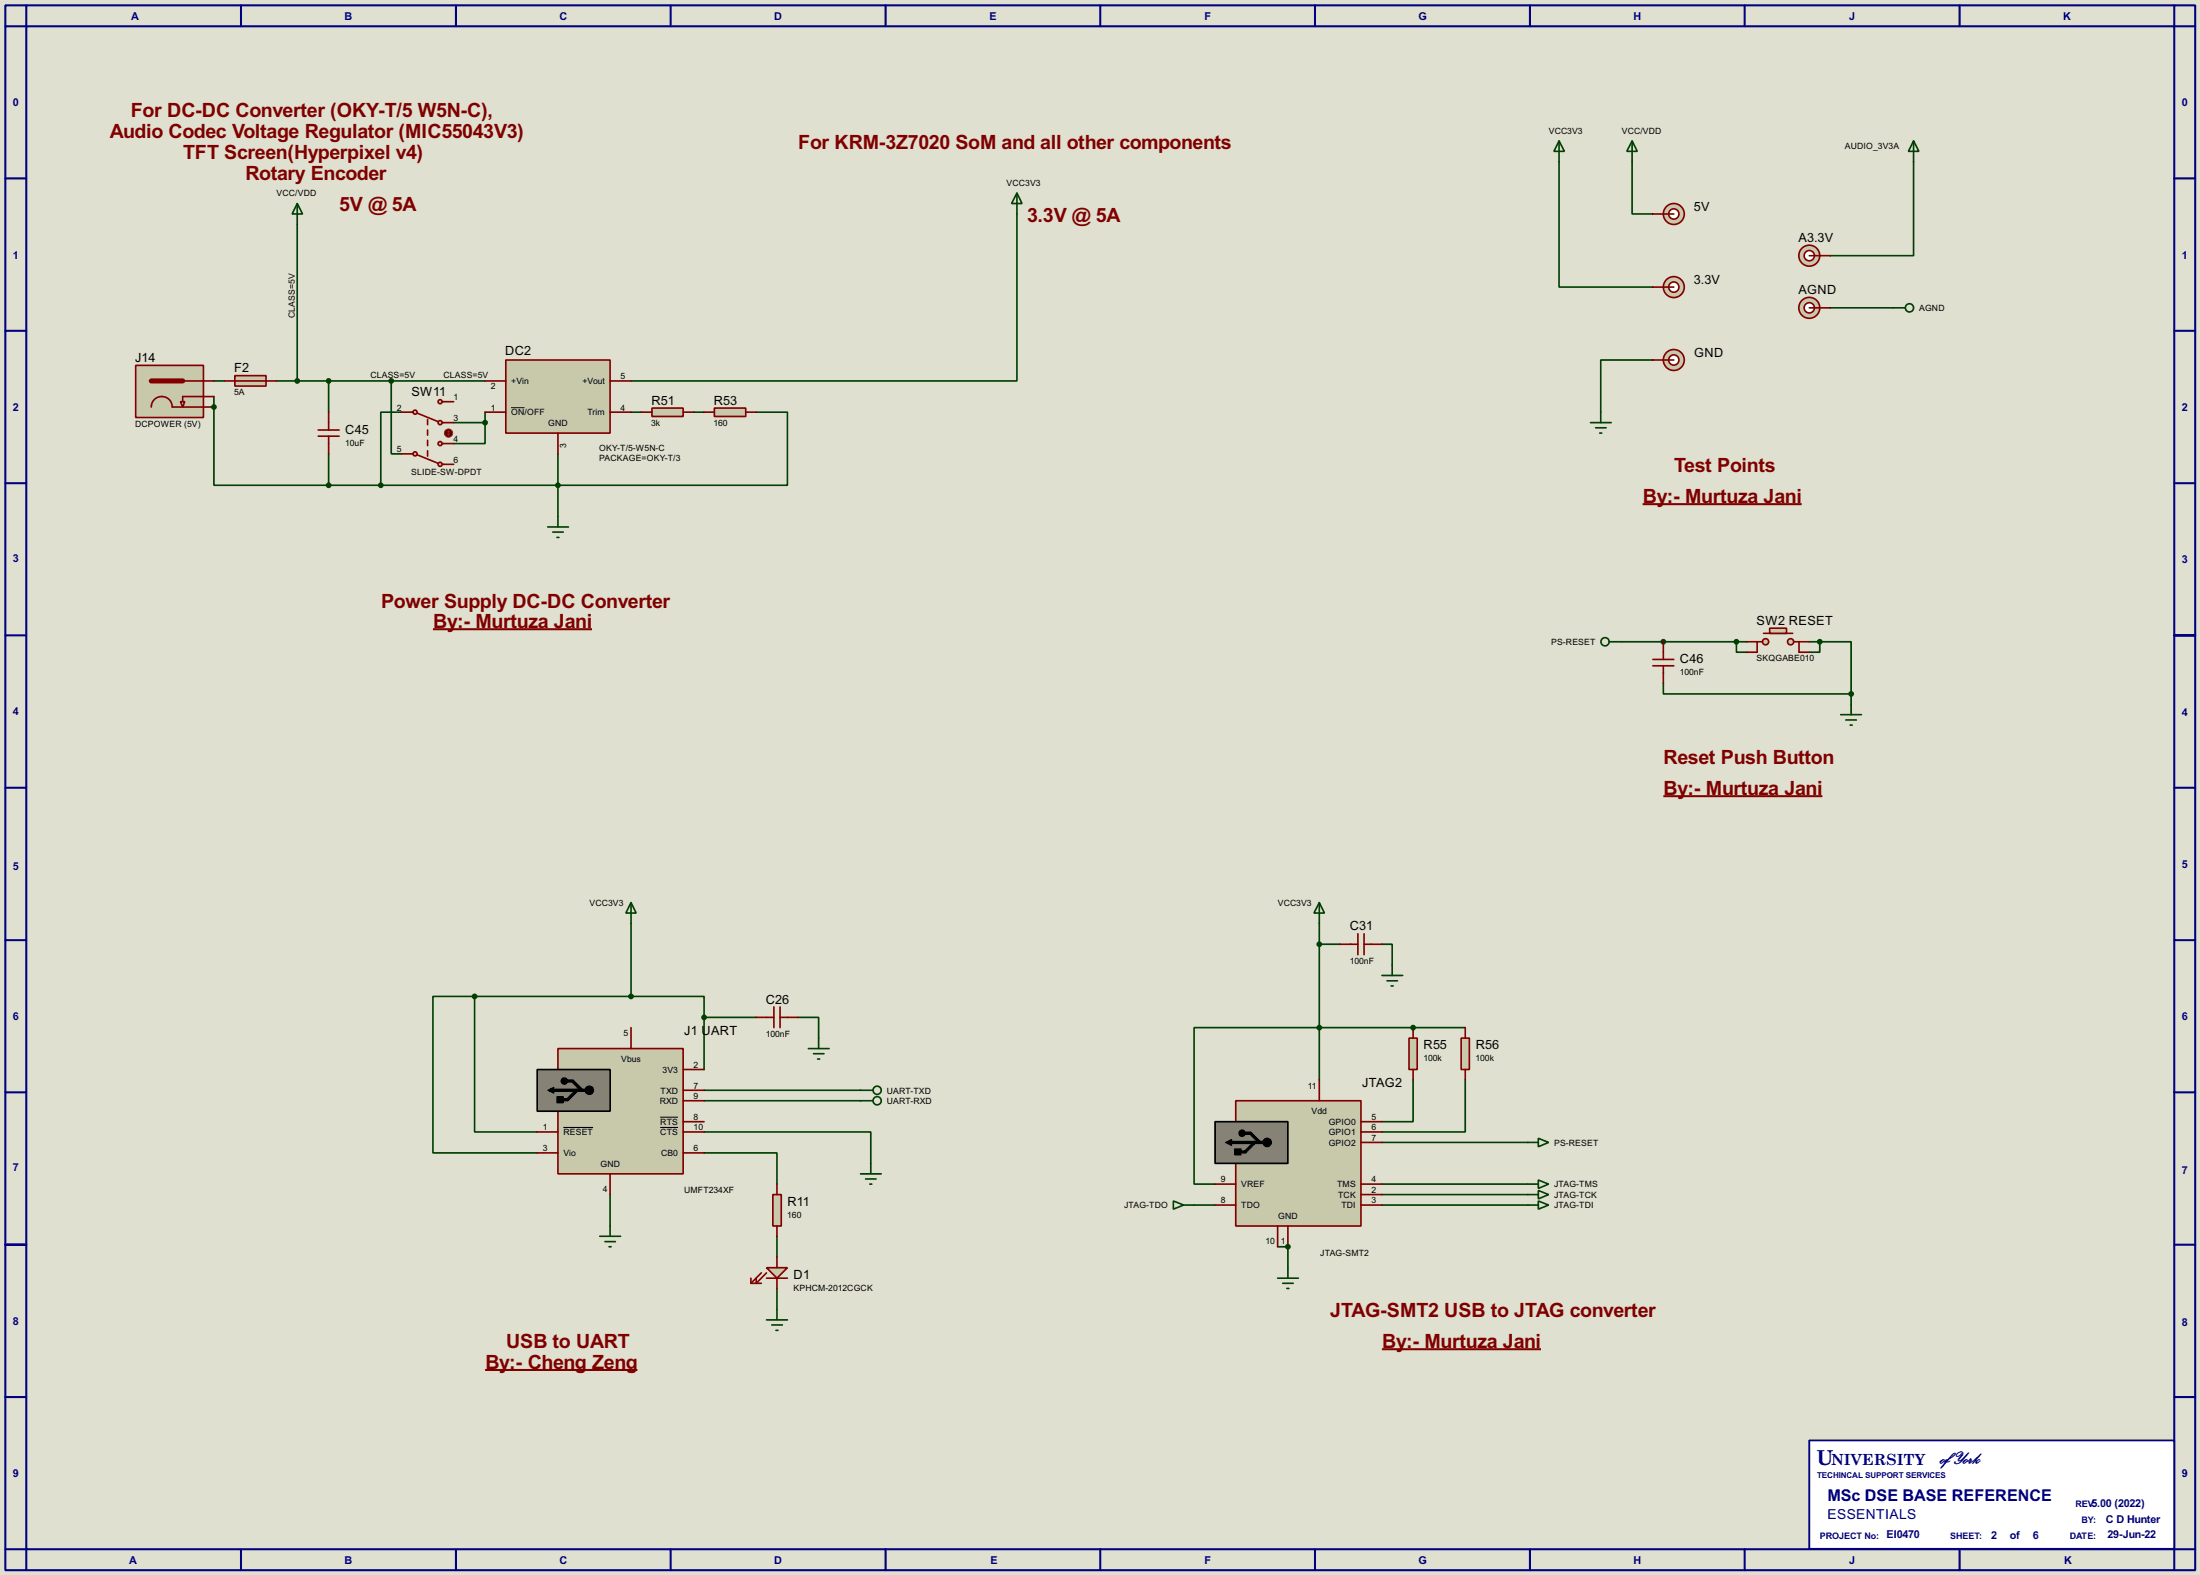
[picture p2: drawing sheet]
<svg xmlns="http://www.w3.org/2000/svg" width="536mm" height="383mm" viewBox="0 0 536 383" stroke-linecap="round" stroke-linejoin="round" font-family="sans-serif">
<path d="M0 0h535.9v383.5h-535.9z" fill="#e0e0d0"/>
<g fill="none" stroke="#000080" stroke-width=".5">
<path d="M1.3 1.3h533.4v381h-533.4zM6.4 6.4h523.2v370.8h-523.2zM6.4 1.3v5.1h-5.1M58.7 1.3v5.1M111.1 1.3v5.1M163.4 1.3v5.1M215.7 1.3v5.1M268 1.3v5.1M320.3 1.3v5.1M372.7 1.3v5.1M425 1.3v5.1M477.3 1.3v5.1"/>
<path d="M529.6 1.3v5.1h5.1M1.3 43.5h5.1M529.6 43.5h5.1M1.3 80.6h5.1M529.6 80.6h5.1M1.3 117.7h5.1M529.6 117.7h5.1M1.3 154.7h5.1M529.6 154.7h5.1M1.3 191.8h5.1M529.6 191.8h5.1M1.3 228.9h5.1"/>
<path d="M529.6 228.9h5.1M1.3 266h5.1M529.6 266h5.1M1.3 303.1h5.1M529.6 303.1h5.1M1.3 340.2h5.1M529.6 340.2h5.1M1.3 377.2h5.1v5.1M58.7 377.2v5.1M111.1 377.2v5.1M163.4 377.2v5.1M215.7 377.2v5.1"/>
<path d="M268 377.2v5.1M320.3 377.2v5.1M372.7 377.2v5.1M425 377.2v5.1M477.3 377.2v5.1M534.7 377.2h-5.1v5.1"/>
</g>
<path d="M440.7 350.7h88.9v26.4h-88.9z" fill="#fff" stroke="#000080" stroke-width=".45"/>
<path d="M247.7 52.1v40.7h-94M135.9 110.5v15.3M153.7 100.4h2.6M169 100.4h2.5M184.2 100.4h7.6v17.8h-55.9M344.2 262.9v10.2h-7.6M356.9 262.9v12.7h-20.3M311.2 303.6h2.5" fill="none" stroke="#004000" stroke-width=".4"/>
<circle cx="313.7" cy="303.6" r=".2" fill="#004000"/>
<path d="M344.2 250.2h12.7M313.7 303.6v5.1" fill="none" stroke="#004000" stroke-width=".4"/>
<circle cx="344.2" cy="250.2" r=".2" fill="#004000"/>
<path d="M395 156.3h30.5M423 156.3v2.5h2.5M440.7 156.3h2.6v2.5h-2.6M321.4 250.2h-30.5v38.1h5.1M321.4 250.2v12.7M321.4 250.2h22.8M336.6 278.2h35.6M290.9 293.4h5.1M336.6 293.4h35.6M336.6 288.3h35.6M336.6 290.9h35.6" fill="none" stroke="#004000" stroke-width=".4"/>
<circle cx="405.2" cy="156.3" r=".2" fill="#004000"/>
<path d="M52.1 96.6v2.5M443.3 156.3h7.6v12.7M405.2 166.4v2.6h45.7M450.9 169v2.5" fill="none" stroke="#004000" stroke-width=".4"/>
<circle cx="52.1" cy="99.1" r=".2" fill="#004000"/>
<g fill="none" stroke="#004000" stroke-width=".4">
<path d="M379.8 39.4v30.5h22.8M397.6 39.4v12.7h5M466.1 39.4v22.9h-20.3M72.4 54.7v38.1M445.8 75h15.3M52.1 99.1v19.1h28M52.1 92.8h2.6M67.4 92.8h50.8M80.1 92.8v7.6M95.3 92.8v17.7h2.5M402.6 87.7h-12.7v12.7M80.1 110.5v7.7"/>
<path d="M80.1 118.2h55.8M97.8 100.4h-5v17.8M110.5 102.9h7.7M118.2 102.9v5.1h-7.7M118.2 100.4v2.5M153.7 224.8v17.8M321.4 224.8v25.4M321.4 229.9h5M336.6 229.9h2.5v5.1M115.6 242.6h-10.1v38.1h25.4M115.6 242.6v33h15.3M115.6 242.6h38.1"/>
<path d="M153.7 242.6h17.8v5.1M171.5 247.7v12.7M171.5 247.7h12.7M194.4 247.7h5v5.1M171.5 275.6h40.6v7.7M171.5 265.5h38.1M171.5 268h38.1M148.6 290.9v7.6M171.5 280.7h17.8v7.6M189.3 301v5.1M189.3 313.7v5.1"/>
</g>
<path d="M123.2 87.7h25.4v17.8h-25.4z" fill="#c8c8aa" stroke="#800000" stroke-width=".4"/>
<path d="M118.2 92.8h5M148.6 92.8h5.1M118.2 100.4h5M135.9 105.5v5M148.6 100.4h5.1" fill="none" stroke="#800000" stroke-width=".4"/>
<path d="M124.5 99.3h3.3" fill="none" stroke="#000" stroke-width=".24"/>
<path d="M33.1 89h16.5v12.7h-16.5z" fill="#c8c8aa" stroke="#800000" stroke-width=".4"/>
<path d="M36.9 92.8h7.6" fill="none" stroke="#800000" stroke-width="1.3"/>
<path d="M36.9 99.1a2.55 2.55 0 0 1 2.5-2.5 2.55 2.55 0 0 1 2.6 2.5h7.6M44.5 92.8h5.1M49.6 96.6h-5.1v1.2" fill="none" stroke="#800000" stroke-width=".4"/>
<path d="M44 97.8h1l-.5 1.3z" fill="#c8c8aa" stroke="#800000" stroke-width=".4"/>
<path d="M49.6 99.1h2.5M49.6 92.8h2.5M49.6 96.6h2.5M77.5 106.2h5.1M77.5 104.7h5.1M80.1 100.4v4.3M80.1 106.2v4.3" fill="none" stroke="#800000" stroke-width=".4"/>
<path d="M247.7 47l1.3 2.6h-2.6zM247.7 47v5.1M133.4 128.3h5.1M134.7 129.6h2.5M135.7 130.9h.5M135.9 125.8v2.5" fill="none" stroke="#004000" stroke-width=".4"/>
<circle cx="135.9" cy="118.2" r=".5" fill="#004000" stroke="#004000" stroke-width=".4"/>
<path d="M158.8 99.4h7.6v2h-7.6z" fill="#c8c8aa" stroke="#800000" stroke-width=".4"/>
<path d="M156.3 100.4h2.5M166.4 100.4h2.6" fill="none" stroke="#800000" stroke-width=".4"/>
<path d="M174 99.4h7.7v2h-7.7z" fill="#c8c8aa" stroke="#800000" stroke-width=".4"/>
<path d="M171.5 100.4h2.5M181.7 100.4h2.5" fill="none" stroke="#800000" stroke-width=".4"/>
<path d="M301 268h30.5v30.5h-30.5z" fill="#c8c8aa" stroke="#800000" stroke-width=".4"/>
<path d="M296 273.1h17.7v10.2h-17.7z" fill="#878276" stroke="#000" stroke-width=".4"/>
<g fill="#000" stroke="#000" stroke-width=".24">
<path d="M298.5 278.2l1.5-.8v1.5z"/>
<circle cx="302.5" cy="275.9" r=".8"/>
<circle cx="308.6" cy="278.2" r="1.05"/>
</g>
<path d="M299.3 278.2h8.3M302.8 275.9h1.8l2.3 2.3M305.6 278.2l-2.3 2.3h-1.8" fill="none" stroke="#000" stroke-width=".8"/>
<path d="M300.8 279.7h1.5v1.5h-1.5z" fill="#000" stroke="#000" stroke-width=".24"/>
<path d="M321.4 262.9v5.1M331.5 273.1h5.1M331.5 275.6h5.1M331.5 278.2h5.1M296 293.4h5M296 288.3h5M311.2 298.5v5.1M313.7 298.5v5.1M331.5 293.4h5.1M331.5 290.9h5.1M331.5 288.3h5.1" fill="none" stroke="#800000" stroke-width=".4"/>
<path d="M321.4 219.8l1.2 2.5h-2.5zM321.4 219.8v5" fill="none" stroke="#004000" stroke-width=".4"/>
<path d="M343.2 252.8h2v7.6h-2z" fill="#c8c8aa" stroke="#800000" stroke-width=".4"/>
<path d="M344.2 250.2v2.6M344.2 260.4v2.5" fill="none" stroke="#800000" stroke-width=".4"/>
<path d="M355.9 252.8h2v7.6h-2z" fill="#c8c8aa" stroke="#800000" stroke-width=".4"/>
<path d="M356.9 250.2v2.6M356.9 260.4v2.5" fill="none" stroke="#800000" stroke-width=".4"/>
<g fill="none" stroke="#004000" stroke-width=".4">
<path d="M372.2 278.2h2.5M374.7 277.2l2.5 1-2.5 1zM285.8 292.4l2.5 1-2.5 1zM288.3 293.4h2.6M372.2 293.4h2.5M372.2 288.3h2.5M372.2 290.9h2.5M374.7 287.3l2.5 1-2.5 1.1zM374.7 289.9l2.5 1-2.5 1zM374.7 292.4l2.5 1-2.5 1zM311.2 311.2h5.1M312.5 312.5h2.5"/>
<path d="M313.5 313.7h.5M313.7 308.7v2.5"/>
</g>
<g fill="#004000" stroke="#004000" stroke-width=".4">
<circle cx="313.7" cy="303.6" r=".5"/>
<circle cx="344.2" cy="250.2" r=".5"/>
<circle cx="321.3" cy="250.2" r=".5"/>
</g>
<g fill="#c8c8aa" stroke="#800000" stroke-width=".4">
<circle cx="436.1" cy="156.3" r=".75"/>
<circle cx="430" cy="156.3" r=".75"/>
</g>
<path d="M429.6 154.2h7.1" fill="none" stroke="#800000" stroke-width=".4"/>
<path d="M431.1 153h4.1v1.2h-4.1z" fill="#c8c8aa" stroke="#800000" stroke-width=".4"/>
<path d="M405.2 156.3v4.3M425.5 156.3h3.8M428 156.3v2.5h-2.5M436.9 156.3h3.8M438.2 156.3v2.5h2.5M402.6 162.1h5.1M402.6 160.6h5.1M405.2 162.1v4.3" fill="none" stroke="#800000" stroke-width=".4"/>
<g fill="none" stroke="#004000" stroke-width=".4">
<path d="M392 156.3h3M448.4 174h5M449.6 175.3h2.6M450.7 176.6h.5M450.9 171.5v2.5"/>
<circle cx="390.9" cy="156.3" r="1"/>
</g>
<g fill="#004000" stroke="#004000" stroke-width=".4">
<circle cx="422.9" cy="156.3" r=".5"/>
<circle cx="443.2" cy="156.3" r=".5"/>
<circle cx="405.1" cy="156.3" r=".5"/>
<circle cx="450.9" cy="169" r=".5"/>
</g>
<g fill="#c8c8aa" stroke="#800000" stroke-width=".4">
<circle cx="101.1" cy="100.4" r=".5"/>
<circle cx="107.2" cy="102.9" r=".5"/>
</g>
<path d="M100.4 100.4h.2M107.8 102.9h.2" fill="none" stroke="#800000" stroke-width=".4"/>
<circle cx="107.2" cy="97.8" r=".5" fill="#c8c8aa" stroke="#800000" stroke-width=".4"/>
<path d="M107.8 97.8h.2M101.7 100.6l5 2.1" fill="none" stroke="#800000" stroke-width=".4"/>
<g fill="#c8c8aa" stroke="#800000" stroke-width=".4">
<circle cx="101.1" cy="110.5" r=".5"/>
<circle cx="107.2" cy="113.1" r=".5"/>
</g>
<path d="M100.4 110.5h.2M107.8 113.1h.2" fill="none" stroke="#800000" stroke-width=".4"/>
<circle cx="107.2" cy="108" r=".5" fill="#c8c8aa" stroke="#800000" stroke-width=".4"/>
<path d="M108 97.8h2.5M97.8 100.4h2.6M97.8 110.5h2.6M101.7 110.8l5 2M104.2 102.2v1.2M104.2 104.7v1.3M104.2 107.2v1.3M104.2 109.8v1.3M107.8 108h2.7M108 102.9h2.5M108 113.1h2.5" fill="none" stroke="#800000" stroke-width=".4"/>
<circle cx="109.2" cy="105.5" r="1" fill="#400000" stroke="#f00" stroke-width=".24"/>
<path d="M109 105.7l.3 .3M109.3 105v1M109.3 105l-.3 .2M109.3 105l.2 .2M109.5 105.7l-.2 .3" fill="none" stroke="#f00" stroke-width=".24"/>
<g fill="#004000" stroke="#004000" stroke-width=".4">
<circle cx="52.1" cy="99.1" r=".5"/>
<circle cx="80" cy="118.2" r=".5"/>
<circle cx="92.7" cy="118.2" r=".5"/>
</g>
<path d="M57.2 91.5h7.6v2.5h-7.6z" fill-rule="evenodd" fill="#c8c8aa" stroke="#800000" stroke-width=".4"/>
<path d="M54.7 92.8h12.7M326.4 229.9h4.4M330.8 227.4v5.1M332.3 227.4v5.1M332.3 229.9h4.3" fill="none" stroke="#800000" stroke-width=".4"/>
<g fill="#004000" stroke="#004000" stroke-width=".4">
<circle cx="118.1" cy="102.9" r=".5"/>
<circle cx="95.3" cy="92.8" r=".5"/>
<circle cx="321.3" cy="229.9" r=".5"/>
<circle cx="80" cy="92.8" r=".5"/>
<circle cx="72.4" cy="92.8" r=".5"/>
</g>
<path d="M72.4 49.6l1.3 2.5h-2.5zM72.4 49.6v5.1M336.6 237.5h5.1M337.9 238.8h2.5M339.1 235v2.5M338.9 240.1h.5" fill="none" stroke="#004000" stroke-width=".4"/>
<path d="M135.9 255.3h30.5v30.5h-30.5z" fill="#c8c8aa" stroke="#800000" stroke-width=".4"/>
<path d="M130.9 260.4h17.7v10.2h-17.7z" fill="#878276" stroke="#000" stroke-width=".4"/>
<g fill="#000" stroke="#000" stroke-width=".24">
<path d="M133.4 265.5l1.5-.8v1.5z"/>
<circle cx="137.4" cy="263.2" r=".8"/>
<circle cx="143.5" cy="265.5" r="1.05"/>
</g>
<path d="M134.2 265.5h8.3M137.7 263.2h1.8l2.3 2.3M140.5 265.5l-2.3 2.3h-1.8" fill="none" stroke="#000" stroke-width=".8"/>
<path d="M135.7 267h1.5v1.5h-1.5z" fill="#000" stroke="#000" stroke-width=".24"/>
<g fill="none" stroke="#800000" stroke-width=".4">
<path d="M153.7 250.2v5.1M184.2 247.7h4.3M188.5 245.2v5M190 245.2v5M190 247.7h4.4M130.9 275.6h5M166.4 273.1h5.1M166.4 275.6h5.1M166.4 260.4h5.1M166.4 265.5h5.1M166.4 268h5.1M130.9 280.7h5"/>
<path d="M148.6 285.8v5.1M166.4 280.7h5.1"/>
</g>
<path d="M137.2 274.5h7.3M160.8 272h4.4M160.8 274.5h4.4" fill="none" stroke="#000" stroke-width=".24"/>
<g fill="#004000" stroke="#004000" stroke-width=".4">
<circle cx="153.7" cy="242.6" r=".5"/>
<circle cx="115.6" cy="242.6" r=".5"/>
<circle cx="171.5" cy="247.7" r=".5"/>
</g>
<g fill="none" stroke="#004000" stroke-width=".4">
<path d="M153.7 219.8l1.3 2.5h-2.5zM153.7 219.8v5M196.9 255.3h5.1M198.2 256.6h2.5M199.2 257.9h.5M199.4 252.8v2.5M209.6 265.5h3.1M209.6 268h3.1M148.6 298.5v2.5M209.6 285.8h5.1M210.9 287.1h2.5M211.9 288.3h.5"/>
<path d="M212.1 283.3v2.5M146.1 301h5.1M147.4 302.3h2.5M148.4 303.6h.5"/>
<circle cx="213.6" cy="268" r="1"/>
<circle cx="213.6" cy="265.5" r="1"/>
</g>
<path d="M188.3 290.9h2v7.6h-2z" fill="#c8c8aa" stroke="#800000" stroke-width=".4"/>
<path d="M189.3 288.3v2.6M189.3 298.5v2.5" fill="none" stroke="#800000" stroke-width=".4"/>
<path d="M189.3 318.8v2.6M186.7 321.4h5.1M188 322.6h2.6M189 323.9h.5" fill="none" stroke="#004000" stroke-width=".4"/>
<path d="M186.7 308.7h5.1l-2.5 2.5z" fill="#c8c8aa" stroke="#800000" stroke-width=".4"/>
<path d="M182.9 311.2v1.3M182.9 312.5h2.6M185.5 309.9l-2.6 2.6M186.7 311.2h5.1M186.7 309.9l-2.5 2.6v-1.3M189.3 306.1v2.6M189.3 311.2v2.5" fill="none" stroke="#800000" stroke-width=".4"/>
<circle cx="407.7" cy="52.1" r="2.55" fill="#c8c8aa" stroke="#800000" stroke-width=".4"/>
<circle cx="407.7" cy="52.1" r="1.25" fill="#feffff" stroke="#800000" stroke-width=".4"/>
<path d="M402.6 52.1h5.1" fill="none" stroke="#800000" stroke-width=".4"/>
<circle cx="407.7" cy="69.9" r="2.55" fill="#c8c8aa" stroke="#800000" stroke-width=".4"/>
<circle cx="407.7" cy="69.9" r="1.25" fill="#feffff" stroke="#800000" stroke-width=".4"/>
<path d="M402.6 69.9h5.1" fill="none" stroke="#800000" stroke-width=".4"/>
<circle cx="440.7" cy="75" r="2.55" fill="#c8c8aa" stroke="#800000" stroke-width=".4"/>
<circle cx="440.7" cy="75" r="1.25" fill="#feffff" stroke="#800000" stroke-width=".4"/>
<path d="M440.7 75h5.1" fill="none" stroke="#800000" stroke-width=".4"/>
<circle cx="407.7" cy="87.7" r="2.55" fill="#c8c8aa" stroke="#800000" stroke-width=".4"/>
<circle cx="407.7" cy="87.7" r="1.25" fill="#feffff" stroke="#800000" stroke-width=".4"/>
<path d="M402.6 87.7h5.1" fill="none" stroke="#800000" stroke-width=".4"/>
<path d="M379.8 34.3l1.3 2.6h-2.6zM379.8 34.3v5.1M397.6 34.3l1.2 2.6h-2.5zM397.6 34.3v5.1" fill="none" stroke="#004000" stroke-width=".4"/>
<circle cx="440.7" cy="62.3" r="2.55" fill="#c8c8aa" stroke="#800000" stroke-width=".4"/>
<circle cx="440.7" cy="62.3" r="1.25" fill="#feffff" stroke="#800000" stroke-width=".4"/>
<path d="M440.7 62.3h5.1" fill="none" stroke="#800000" stroke-width=".4"/>
<g fill="none" stroke="#004000" stroke-width=".4">
<path d="M466.1 34.3l1.3 2.6h-2.5zM466.1 34.3v5.1M461.1 75h3M387.4 102.9h5.1M388.7 104.2h2.5M389.7 105.5h.5M389.9 100.4v2.5"/>
<circle cx="465.1" cy="75" r="1"/>
</g>
<path d="M400.1 122.8h38.8M105.5 153.2h38.7M405.2 193.9h38.7M118.2 333.6h37.1M336.6 328.5h38.8" fill="none" stroke="#800000" stroke-width=".5"/>
<text font-size="5.9" fill="#000080" x="442.5" y="356.7">U</text>
<g font-size="5.4" fill="#800000">
<text x="31.9" y="28.6">For DC-DC Converter (OKY-T/5 W5N-C),</text>
<text x="26.8" y="33.7">Audio Codec Voltage Regulator (MIC55043V3)</text>
<text x="44.6" y="38.7">TFT Screen(Hyperpixel v4)</text>
<text x="194.4" y="36.2">For KRM-3Z7020 SoM and all other components</text>
<text x="59.8" y="43.8">Rotary Encoder</text>
<text x="82.6" y="51.4">5V @ 5A</text>
<text x="250.2" y="54">3.3V @ 5A</text>
<text x="407.8" y="114.9">Test Points</text>
<text x="400.2" y="122.6">By:- Murtuza Jani</text>
<text x="92.8" y="148">Power Supply DC-DC Converter</text>
<text x="105.5" y="153">By:- Murtuza Jani</text>
<text x="405.2" y="186.1">Reset Push Button</text>
<text x="405.2" y="193.7">By:- Murtuza Jani</text>
<text x="324" y="320.7">JTAG-SMT2 USB to JTAG converter</text>
<text x="123.3" y="328.3">USB to UART</text>
<text x="336.7" y="328.3">By:- Murtuza Jani</text>
<text x="118.2" y="333.4">By:- Cheng Zeng</text>
</g>
<text font-size="5" fill="#000080" x="472.7" y="356.6">ofYork</text>
<g font-size="4.4" fill="#000080">
<text x="446" y="356.8">NIVERSITY</text>
<text x="445.1" y="365.6">MSc DSE BASE REFERENCE</text>
</g>
<text font-size="3.8" fill="#000080" x="445.1" y="369.8">ESSENTIALS</text>
<g font-size="3.5">
<text x="412.6" y="51.3">5V</text>
<text x="438.1" y="58.9">A3.3V</text>
<text x="412.6" y="69.1">3.3V</text>
<text x="438.1" y="71.6">AGND</text>
<text x="32.9" y="88.2">J14</text>
<text x="123.1" y="86.6">DC2</text>
<text x="412.7" y="86.8">GND</text>
<text x="57.1" y="90.7">F2</text>
<text x="100.2" y="96.5">SW11</text>
<text x="158.7" y="98.6">R51</text>
<text x="173.9" y="98.6">R53</text>
<text x="84.1" y="105.6">C45</text>
<text x="427.9" y="152.2">SW2 RESET</text>
<text x="409.2" y="161.5">C46</text>
<text x="328.8" y="226.6">C31</text>
<text x="186.6" y="244.4">C26</text>
<text x="166.7" y="252">J1 UART</text>
<text x="346.8" y="255.5">R55</text>
<text x="359.5" y="255.5">R56</text>
<text x="331.8" y="264.7">JTAG2</text>
<text x="191.8" y="293.6">R11</text>
<text x="193.3" y="311.4">D1</text>
</g>
<g font-size="3" fill="#000080">
<text x="31.9" y="4.9">A</text>
<text x="83.9" y="4.9">B</text>
<text x="136.3" y="4.9">C</text>
<text x="188.6" y="4.9">D</text>
<text x="241" y="4.9">E</text>
<text x="293.4" y="4.9">F</text>
<text x="345.5" y="4.9">G</text>
<text x="397.9" y="4.9">H</text>
<text x="450.4" y="4.9">J</text>
<text x="502.5" y="4.9">K</text>
<text x="3.2" y="25.9">0</text>
<text x="531.5" y="25.9">0</text>
<text x="3.2" y="63">1</text>
<text x="531.5" y="63">1</text>
<text x="3.2" y="100.1">2</text>
<text x="531.5" y="100.1">2</text>
<text x="3.2" y="136.9">3</text>
<text x="531.5" y="137.2">3</text>
<text x="3.2" y="174">4</text>
<text x="531.5" y="174.3">4</text>
<text x="3.2" y="211.9">5</text>
<text x="531.5" y="211.4">5</text>
<text x="3.2" y="248.5">6</text>
<text x="531.5" y="248.5">6</text>
<text x="3.2" y="285">7</text>
<text x="531.5" y="285.8">7</text>
<text x="3.2" y="322.6">8</text>
<text x="531.5" y="322.9">8</text>
<text x="3.2" y="359.7">9</text>
<text x="531.5" y="359.7">9</text>
<text x="509.5" y="366.9">5.00 (2022)</text>
<text x="512.9" y="370.7">C D Hunter</text>
<text x="459.5" y="374.5">EI0470</text>
<text x="485" y="374.8">2</text>
<text x="489.6" y="374.8">of</text>
<text x="495.2" y="374.8">6</text>
<text x="513.4" y="374.5">29-Jun-22</text>
<text x="31.4" y="380.8">A</text>
<text x="83.9" y="380.8">B</text>
<text x="136.3" y="380.8">C</text>
<text x="188.6" y="380.8">D</text>
<text x="241.2" y="380.8">E</text>
<text x="293.4" y="380.8">F</text>
<text x="345.5" y="380.8">G</text>
<text x="397.9" y="380.8">H</text>
<text x="450.4" y="380.8">J</text>
<text x="502.8" y="380.8">K</text>
</g>
<g font-size="2.5" fill="#000080">
<text x="505.5" y="367">REV:</text>
<text x="507" y="370.8">BY:</text>
<text x="443.3" y="374.6">PROJECT No:</text>
<text x="475" y="374.6">SHEET:</text>
<text x="504.1" y="374.6">DATE:</text>
</g>
<g font-size="2.4">
<text x="377.2" y="32.6">VCC3V3</text>
<text x="395" y="32.6">VCC/VDD</text>
<text x="449.4" y="36.3">AUDIO_3V3A</text>
<text x="67.4" y="47.8">VCC/VDD</text>
<text x="245.2" y="45.3">VCC3V3</text>
<text x="71.8" y="77.5" transform="rotate(-90 71.8 77.5)">CLASS=5V</text>
<text x="467.4" y="75.8">AGND</text>
<text x="90.2" y="92.2">CLASS=5V</text>
<text x="108" y="92.2">CLASS=5V</text>
<text x="119.6" y="94.8">2</text>
<text x="124.5" y="93.6">+Vin</text>
<text x="141.9" y="93.6">+Vout</text>
<text x="151.2" y="92.4">5</text>
<text x="57" y="96.2">5A</text>
<text x="96.7" y="100">2</text>
<text x="110.5" y="97.4">1</text>
<text x="119.6" y="100">1</text>
<text x="124.5" y="101.2">ON/OFF</text>
<text x="143.1" y="101.2">Trim</text>
<text x="151.2" y="100">4</text>
<text x="32.9" y="103.8">DCPOWER (5V)</text>
<text x="110.5" y="102.5">3</text>
<text x="110.5" y="107.6">4</text>
<text x="133.5" y="103.7">GND</text>
<text x="158.6" y="103.6">3k</text>
<text x="173.8" y="103.6">160</text>
<text x="84.1" y="108.5">10uF</text>
<text x="96.7" y="110.1">5</text>
<text x="110.5" y="112.7">6</text>
<text x="137.9" y="109.2" transform="rotate(-90 137.9 109.2)">3</text>
<text x="145.9" y="109.8">OKY-T/5-W5N-C</text>
<text x="145.9" y="112.3">PACKAGE=OKY-T/3</text>
<text x="100.2" y="115.7">SLIDE-SW-DPDT</text>
<text x="377.8" y="157.1">PS-RESET</text>
<text x="427.8" y="161">SKQGABE010</text>
<text x="409.2" y="164.4">100nF</text>
<text x="143.6" y="220.6">VCC3V3</text>
<text x="311.2" y="220.6">VCC3V3</text>
<text x="328.8" y="234.7">100nF</text>
<text x="151.9" y="252.4">5</text>
<text x="186.5" y="252.4">100nF</text>
<text x="151.3" y="258.6">Vbus</text>
<text x="161.4" y="261.2">3V3</text>
<text x="169" y="260">2</text>
<text x="346.7" y="258.4">100k</text>
<text x="359.4" y="258.4">100k</text>
<text x="160.7" y="268.8">RXD</text>
<text x="160.9" y="266.3">TXD</text>
<text x="169" y="265.1">7</text>
<text x="169" y="267.6">9</text>
<text x="216" y="266.3">UART-TXD</text>
<text x="216" y="268.8">UART-RXD</text>
<text x="318.6" y="265.1">11</text>
<text x="132.3" y="275.2">1</text>
<text x="160.8" y="273.9">RTS</text>
<text x="169" y="272.7">8</text>
<text x="169" y="275.2">10</text>
<text x="319.5" y="271.3">Vdd</text>
<text x="323.6" y="273.9">GPIO0</text>
<text x="334.1" y="272.7">5</text>
<text x="334.1" y="275.2">6</text>
<text x="132.3" y="280.3">3</text>
<text x="137.2" y="281.5">Vio</text>
<text x="137.2" y="276.4">RESET</text>
<text x="160.8" y="276.4">CTS</text>
<text x="161" y="281.5">CB0</text>
<text x="169" y="280.3">6</text>
<text x="323.6" y="276.4">GPIO1</text>
<text x="323.6" y="279">GPIO2</text>
<text x="334.1" y="277.8">7</text>
<text x="378.5" y="279">PS-RESET</text>
<text x="146.2" y="284.1">GND</text>
<text x="297.4" y="287.9">9</text>
<text x="334.1" y="287.9">4</text>
<text x="146.9" y="290.3">4</text>
<text x="166.6" y="290.5">UMFT234XF</text>
<text x="297.4" y="293">8</text>
<text x="302.3" y="289.1">VREF</text>
<text x="325.7" y="289.1">TMS</text>
<text x="325.9" y="291.7">TCK</text>
<text x="334.1" y="293">3</text>
<text x="334.1" y="290.5">2</text>
<text x="378.5" y="289.1">JTAG-TMS</text>
<text x="378.5" y="291.7">JTAG-TCK</text>
<text x="191.8" y="296.5">160</text>
<text x="273.8" y="294.2">JTAG-TDO</text>
<text x="302.3" y="294.2">TDO</text>
<text x="311.3" y="296.8">GND</text>
<text x="326.7" y="294.2">TDI</text>
<text x="378.5" y="294.2">JTAG-TDI</text>
<text x="308.3" y="303">10</text>
<text x="312" y="303">1</text>
<text x="321.6" y="305.8">JTAG-SMT2</text>
<text x="193.3" y="314.3">KPHCM-2012CGCK</text>
</g>
<text font-size="2.2" fill="#000080" x="442.6" y="359.8">TECHINCAL SUPPORT SERVICES</text>
</svg>
